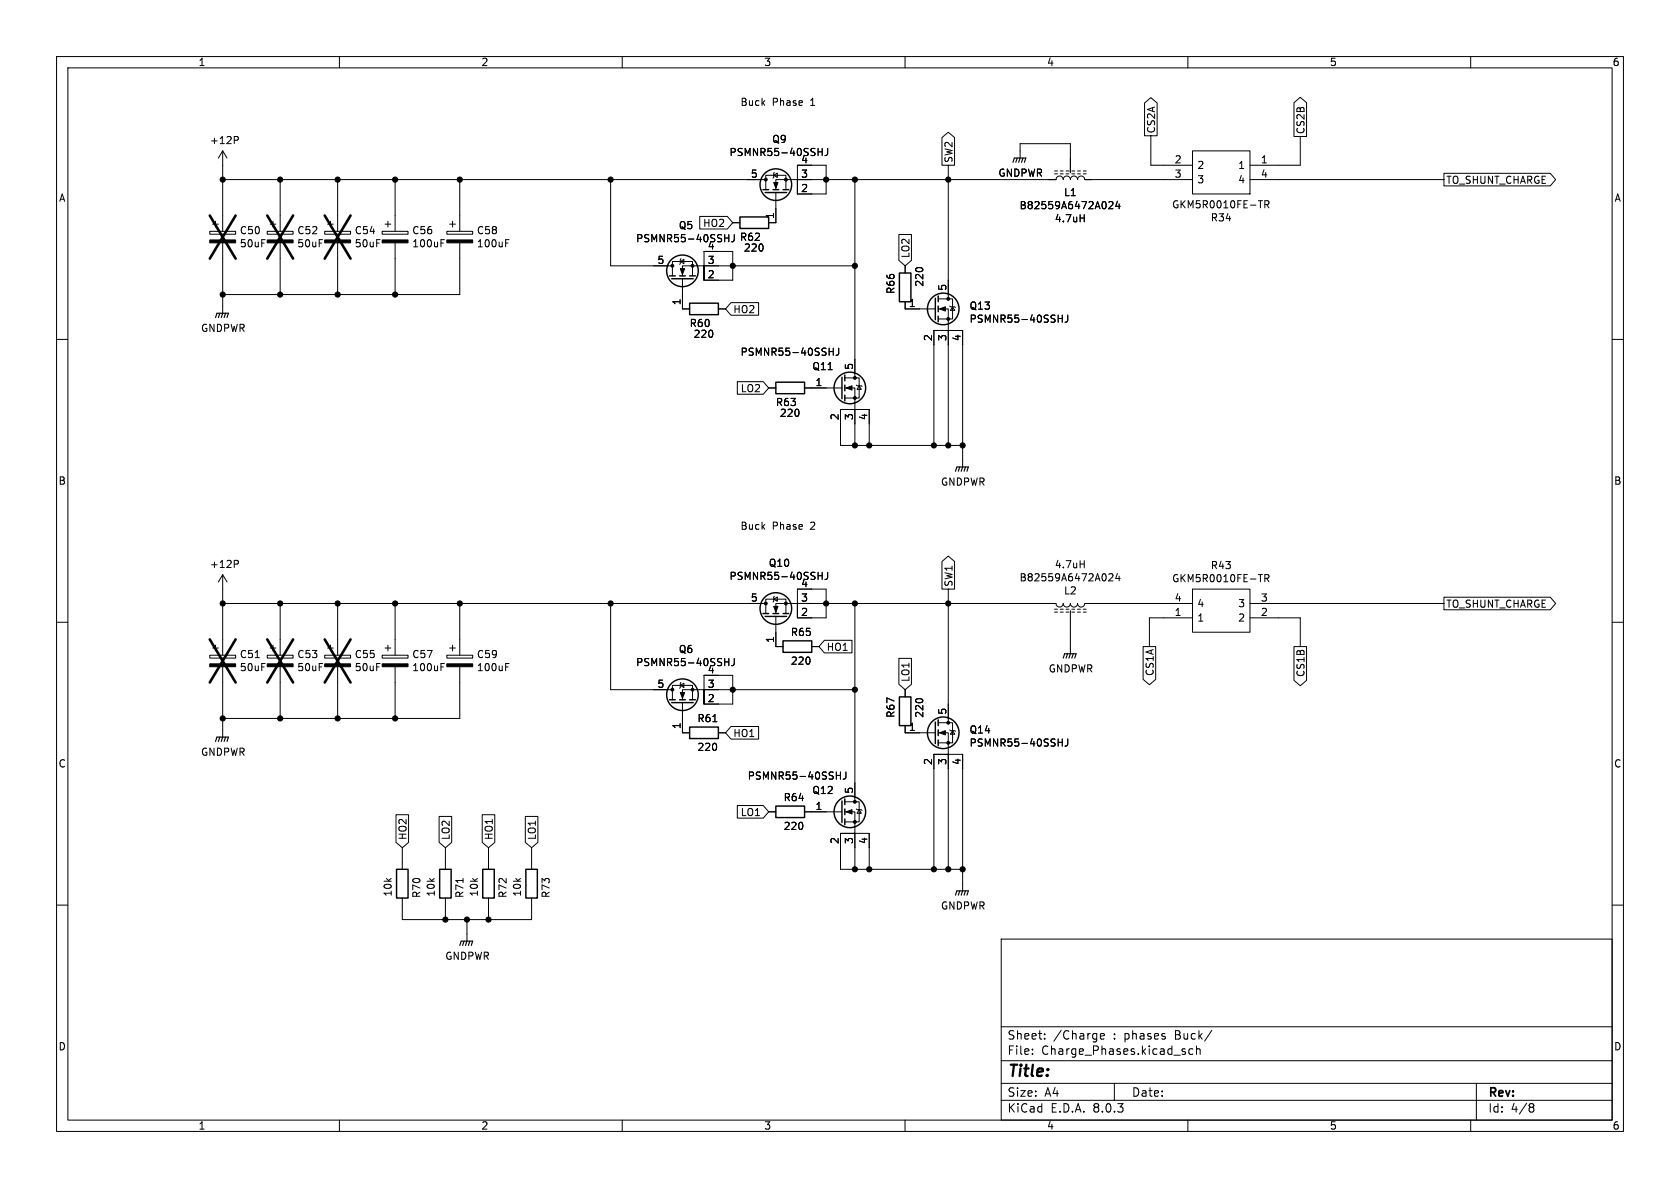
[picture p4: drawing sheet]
<svg xmlns="http://www.w3.org/2000/svg" width="297mm" height="210mm" viewBox="0 0 297 210" stroke-linecap="round" stroke-linejoin="round" font-family="sans-serif">
<g fill="none" stroke="#000" stroke-width=".18">
<path d="M10 10h277v190h-277zM12 12h273v186h-273zM60 10v2M110 10v2M160 10v2M202.3 18.2l1.2-.9 1.1 .9v5.8h-2.3zM210 10v2M228.8 18.2l1.1-1 1.1 1v5.9h-2.2zM260 10v2M37.6 39.6h1M38.1 39.1v1M39.4 26.7v14.2"/>
<path d="M39.4 26.7l-.8 1.2M39.4 26.7l.7 1.2M39.4 31.8h96M41.4 24.1h.5l.2 .3-.1 .3-.6 .1M47.8 39.6h1M48.3 39.1v1M49.5 31.8v9.1M57.9 39.6h1M58.4 39.1v1M59.7 31.8v9.1M68.1 39.6h1M68.6 39.1v1"/>
<path d="M69.8 31.8v9.1M79.5 39.6h1M80 39.1v1M81.3 31.8v9.1M107.9 31.8v15.2h11M123.7 38.3h4.9l.9 1.1-.9 1.1h-4.9zM129.5 39.4h1.3M135.4 33.5v-2.5h3.5v2.5M136.8 31l.6-.4v.8zM136.9 30.5l-.1 .1v.8l-.1 .1M137.2 33.5v-1.7h3.8v2.5v-5.1h5v5.1h-5M137.2 34v5.4h-1.3"/>
<path d="M141 31.8h45.7a.63 .63 0 0 1 .6-.7 .63 .63 0 0 1 .7 .7 .63 .63 0 0 1 .6-.7 .63 .63 0 0 1 .6 .7 .63 .63 0 0 1 .7-.7 .63 .63 0 0 1 .6 .7 .63 .63 0 0 1 .6-.7 .63 .63 0 0 1 .7 .7h19M144.6 26.8h.8M145.4 26.2v1.3M146.3 26.2v.9a.41 .41 0 0 1-.5 .4M151.1 31.8v35M166.5 24.3l1.1-.9 1.2 .9v4.9h-2.3zM167.6 29.2v23.6M180.3 27.9v-2.5h8.9v5.1M186.4 30.7h.5M186.4 30.2h.5M187.5 30.7h.5M187.5 30.2h.5"/>
<path d="M188.5 30.7h.5M188.5 30.2h.5M189.5 30.7h.5M189.5 30.2h.5M190.5 30.7h.5M190.5 30.2h.5M191 38.5h.7M191.5 30.7h.5M191.5 30.2h.5M191.7 37.9v1.3M196 35.8l.5-.2 .3 .4-.8 .9h.8M197.5 35.6l-.3 .9h.8"/>
<path d="M197.8 36.1v.8M203.5 24v5.2h7.3M210.8 26.7h10.2v7.6h-10.2zM221 31.8h34.3M222.5 35.5h.7M223.6 36.1h.6l.1-.2v-.3l-.7-.1v1.2M223.9 36.1l.4 .6M229.9 24.1v5.1h-8.9M255.3 30.6h18.8l.9 1.2-.9 1.1h-18.8zM10 60h2M37.1 40.9h4.6v.5h-4.6zM39.4 42.9v12.5"/>
<path d="M47.2 40.9h4.6v.5h-4.6zM49.5 42.9v9.2M57.4 40.9h4.6v.5h-4.6zM59.7 42.9v9.2M67.6 40.9h4.5v.5h-4.5zM69.8 42.9v9.2M78 43h.4M78 42.4h.6M79 40.9h4.6v.5h-4.6zM81.3 42.9v9.2h-41.9M89.4 43h.4M89.4 42.4h.6"/>
<path d="M118.9 48.8v-2.6h3.5v2.6M120.3 46.2l.6-.4v.8zM120.4 45.7l-.1 .1v.8l-.2 .1M120.6 48.8v-1.8h3.9v2.5v-5h5v5h-5M120.6 49.3v5.3h1.3M124.5 47h26.6M127 54.6h1.3M128.1 42.1h.7M128.8 41.5v1.2M129.2 53.5h4.9v2.2h-4.9l-.9-1.1zM129.8 41.5v.9a.41 .41 0 0 1-.5 .3M158.9 41.5h2.2v4.5l-1.1 1-1.1-1z"/>
<path d="M160 53.3v1.3h5.4M160 47v1.3M165.1 58.4v20.3M165.9 54.6h1.7v3.8h-2.5h5.1v24.2M165.9 52.8h2.5v3.6h-2.5M167.6 58.4v20.3M167.9 54.1l.1 .1h.8l.1 .2M168.4 54.2l.4 .7h-.8zM187.1 56.3h.7M187.8 55.7v1.3M188.8 55.7v.9a.41 .41 0 0 1-.5 .4M285 60h2"/>
<path d="M130.4 67.5h4.5l1 1.1-1 1.1h-4.5zM135.9 68.6h1.3M142.2 68.6h6.6M146.6 62.1h.7M147.3 61.5v1.3M148.3 61.5v.9a.41 .41 0 0 1-.5 .4M148.6 72.4v6.3h21.6M149.4 68.6h1.7v3.8h-2.5h5.1v6.3M149.4 66.8h2.5v3.6h-2.5M151.1 72.4v6.3M151.4 68.1l.1 .1h.8l.1 .1M151.9 68.2l.4 .6h-.8z"/>
<path d="M41.4 99.1h.5l.2 .2-.1 .4h-.6M166.5 99.3l1.1-1 1.2 1v4.8h-2.3zM191 99.7h.7M191.7 99.1v1.3M10 110h2M37.1 115.8h4.6v.5h-4.6zM37.6 114.6h1M38.1 114v1.1M39.4 101.6v14.2M39.4 117.9v12.4M39.4 106.7h96M39.4 101.6l-.8 1.3"/>
<path d="M39.4 101.6l.7 1.3M45.1 116.3h.7M47.2 115.8h4.6v.5h-4.6zM47.8 114.6h1M48.3 114v1.1M49.5 106.7v9.1M49.5 117.9v9.1M57.4 115.8h4.6v.5h-4.6zM57.9 114.6h1M58.4 114v1.1M59.7 106.7v9.1M59.7 117.9v9.1"/>
<path d="M67.6 115.8h4.5v.5h-4.5zM68.1 114.6h1M68.6 114v1.1M69.8 106.7v9.1M69.8 117.9v9.1M78 117.9h.4M78 117.3h.6M79 115.8h4.6v.5h-4.6zM79.5 114.6h1M80 114v1.1M81.3 106.7v9.1M81.3 117.9v9.1h-41.9"/>
<path d="M89.4 117.9h.4M89.4 117.3h.6M107.9 106.7v15.2h11M128.1 117h.7M128.8 116.4v1.3M129.8 116.4v.9a.41 .41 0 0 1-.5 .4M135.4 108.5v-2.6h3.5v2.6M136.8 105.9l.6-.4v.8zM136.9 105.4l-.1 .1v.8l-.1 .1M137.2 108.5v-1.8h3.8v2.5v-5.1h5v5.1h-5M137.2 109v5.3h1.2M141 106.7h45.7a.63 .63 0 0 0 .6 .6 .63 .63 0 0 0 .7-.6 .63 .63 0 0 0 .6 .6 .63 .63 0 0 0 .6-.6 .63 .63 0 0 0 .7 .6 .63 .63 0 0 0 .6-.6 .63 .63 0 0 0 .6 .6 .63 .63 0 0 0 .7-.6h19"/>
<path d="M143.5 114.3h1.3M144.6 101.8h.8M145.4 101.2v1.2M145.7 113.2h4.9v2.2h-4.9l-.9-1.1zM146.3 101.2v.9a.41 .41 0 0 1-.5 .3M151.1 106.7v35M158.9 116.4h2.2v4.6l-1.1 .9-1.1-.9zM167.6 104.1v23.7M186.4 107.7h.5M186.4 108.2h.5M187.5 107.7h.5M187.5 108.2h.5"/>
<path d="M188.5 107.7h.5M188.5 108.2h.5M189.2 108v7.6M189.5 107.7h.5M189.5 108.2h.5M190.5 107.7h.5M190.5 108.2h.5M191.5 107.7h.5M191.5 108.2h.5M196 101.5l.5-.1 .3 .4-.8 .9h.8M197.5 101.4l-.3 .9h.8M197.8 101.8v.9"/>
<path d="M202.1 114.3h2.2v5.8l-1.1 .9-1.1-.9zM210.8 104.1h10.2v7.7h-10.2zM210.8 109.2h-7.6v5.1M221 106.7h34.3M221 109.2h8.9v5.1M222.5 101.6h.7M223.6 102.2h.6l.1-.2v-.3l-.7-.1v1.2M223.9 102.2l.4 .6M228.8 114.3h2.2v6l-1.1 .9-1.1-.9zM255.3 105.6h18.8l.9 1.1-.9 1.1h-18.8zM285 110h2M118.9 123.7v-2.5h3.5v2.5"/>
<path d="M120.3 121.2l.6-.4v.7zM120.4 120.7l-.1 .1v.7l-.2 .2M120.6 123.7v-1.8h3.9v2.6v-5.1h5v5.1h-5M120.6 124.2v5.3h1.3M124.5 121.9h26.6M126 127.6h.7M127 129.5h1.3M129.2 128.4h4.9v2.3h-4.9l-.9-1.2zM147.9 137.1h.7M148.6 136.5v1.2M149.5 136.5v.9a.41 .41 0 0 1-.4 .3M160 128.3v1.2h5.4"/>
<path d="M160 121.9v1.3M165.1 133.4v20.3M165.9 129.5h1.7v3.9h-2.5h5.1v24.1M165.9 127.8h2.5v3.5h-2.5M167.6 133.4v20.3M167.9 129l.1 .2h.8l.1 .1M168.4 129.2l.4 .6h-.8zM187.1 131.2h.7M187.8 130.6v1.3M188.8 130.6v.9a.41 .41 0 0 1-.5 .4M10 160h2M70 144h2.2v4.9l-1.1 1-1.1-1z"/>
<path d="M71.1 149.9v3.8M71.1 158.8v3.8h22.9v-3.8M77.6 144.3h2.3v4.6l-1.2 1-1.1-1zM78.7 149.9v3.8M78.7 158.8v3.8M81.9 155.3v.7M85.2 144h2.3v4.9l-1.1 1-1.2-1zM86.4 149.9v3.8M86.4 158.8v3.8M92.9 144.3h2.2v4.6l-1.1 1-1.1-1zM94 149.9v3.8M130.4 142.4h4.5l1 1.1-1 1.1h-4.5z"/>
<path d="M135.9 143.5h1.3M142.2 143.5h6.6M148.6 147.3v6.4h21.6M149.4 143.5h1.7v3.8h-2.5h5.1v6.4M149.4 141.7h2.5v3.6h-2.5M151.1 147.3v6.4M151.4 143l.1 .1h.8l.1 .2M151.9 143.1l.4 .7h-.8zM285 160h2M82.5 162.6v3.8M177 166h108v32h-108zM60 198v2"/>
<path d="M110 198v2M160 198v2M177 194.5h108M177 191.5h108M177 187.5h108M177 181.5h108M182.5 186.3v.1M182.5 185.5v.1M184.7 183.6v.1M184.7 182.8v.1M194.5 183.2l.7-.1v-.3l-.5-.1-.2 .2 .1 .7h.6M197 191.5v3"/>
<path d="M209.5 186v.3M210 198v2M210.9 185.5l-.4-.1-.3 .3v.4l.1 .2h.6M211.5 185.5l.2-.1 .4 .1 .1 .9M211.5 184.9v1.5M214.2 182.1l-1.2 2M260 198v2M261 191.5v6.5M270.6 195.1h.3l.3 .3-.3 .3M270.6 195.7h.3M270.9 195.7l.2 .2 .1 .4-.3 .3h-.3"/>
</g>
<g fill="none" stroke="#000" stroke-width=".2">
<path d="M179.1 28.7l.2-.8h2.1l-.3 .8M179.8 27.9l-.2 .8M180.3 27.9l-.2 .8M180.8 27.9l-.2 .8M38.1 56.1l.3-.7h2l-.3 .7M38.9 55.4l-.3 .7M39.4 55.4l-.3 .7M39.9 55.4l-.3 .7M168.9 83.3l.3-.7h2l-.3 .7M169.7 82.6l-.3 .7M170.2 82.6l-.3 .7M170.7 82.6l-.3 .7"/>
<path d="M188 116.3l.2-.7h2l-.2 .7M188.7 115.6l-.2 .7M189.2 115.6l-.2 .7M189.7 115.6l-.2 .7M38.1 131.1l.3-.8h2l-.3 .8M38.9 130.3l-.3 .8M39.4 130.3l-.3 .8M39.9 130.3l-.3 .8M168.9 158.2l.3-.7h2l-.3 .7M169.7 157.5l-.3 .7M170.2 157.5l-.3 .7M170.7 157.5l-.3 .7"/>
<path d="M81.3 167.1l.2-.7h2.1l-.3 .7M82 166.4l-.2 .7M82.5 166.4l-.2 .7M83.1 166.4l-.3 .7"/>
</g>
<g fill="none" stroke="#000" stroke-width=".25">
<path d="M130.8 38.4h5.1v2h-5.1zM134.9 33.5h1M135.3 34h3.8M136.7 33.5h1M138.4 33.5h1M118.4 48.8h1M118.7 49.3h3.9M120.1 48.8h1.1M121.9 53.6h5.1v2h-5.1zM121.9 48.8h1M159 48.3h2v5h-2zM165.4 52.7v3.8"/>
<path d="M165.9 52.3v1M165.9 54.1v1M165.9 55.9v1M137.2 67.6h5v2h-5zM148.8 66.7v3.8M149.4 66.3v1M149.4 68.1v1M149.4 69.9v1M134.9 108.5h1M135.3 109h3.8M136.7 108.5h1M138.4 113.3h5.1v2h-5.1z"/>
<path d="M138.4 108.5h1M118.4 123.7h1M118.7 124.2h3.9M120.1 123.7h1.1M121.9 128.5h5.1v2.1h-5.1zM121.9 123.7h1M159 123.2h2v5.1h-2zM165.4 127.6v3.8M165.9 127.3v1M165.9 129v1M165.9 130.8v1M70.1 153.7h2v5.1h-2z"/>
<path d="M77.7 153.7h2.1v5.1h-2.1zM85.3 153.7h2.1v5.1h-2.1zM93 153.7h2v5.1h-2zM137.2 142.5h5v2h-5zM148.8 141.6v3.8M149.4 141.2v1M149.4 143v1M149.4 144.8v1"/>
<circle cx="137.2" cy="32.6" r="2.79"/>
<circle cx="120.6" cy="47.9" r="2.79"/>
<circle cx="166.8" cy="54.6" r="2.79"/>
<circle cx="150.2" cy="68.6" r="2.79"/>
<circle cx="137.2" cy="107.6" r="2.79"/>
<circle cx="120.6" cy="122.8" r="2.79"/>
<circle cx="166.8" cy="129.5" r="2.79"/>
<circle cx="150.2" cy="143.5" r="2.79"/>
</g>
<g fill="#000" stroke="#000" stroke-width=".18">
<path d="M136.8 32.3h.7l-.3 1zM37.1 42.4h4.6v.5h-4.6zM47.2 42.4h4.6v.5h-4.6zM57.4 42.4h4.6v.5h-4.6zM67.6 42.4h4.5v.5h-4.5zM79 42.4h4.6v.5h-4.6zM120.3 47.5h.7l-.4 1zM166.1 54.6l1-.4v.8zM149.6 68.6l1-.4v.8zM37.1 117.3h4.6v.6h-4.6zM47.2 117.3h4.6v.6h-4.6zM57.4 117.3h4.6v.6h-4.6z"/>
<path d="M67.6 117.3h4.5v.6h-4.5zM79 117.3h4.6v.6h-4.6zM136.8 107.2h.7l-.3 1zM120.3 122.4h.7l-.4 1zM166.1 129.5l1-.3v.7zM149.6 143.5l1-.4v.8z"/>
<circle cx="39.4" cy="31.8" r=".46"/>
<circle cx="49.5" cy="31.8" r=".46"/>
<circle cx="59.7" cy="31.8" r=".46"/>
<circle cx="69.8" cy="31.8" r=".46"/>
<circle cx="81.3" cy="31.8" r=".46"/>
<circle cx="107.9" cy="31.8" r=".46"/>
<circle cx="135.4" cy="31.7" r=".25"/>
<circle cx="138.9" cy="31.7" r=".25"/>
<circle cx="146" cy="31.8" r=".46"/>
<circle cx="151.1" cy="31.8" r=".46"/>
<circle cx="167.6" cy="31.8" r=".46"/>
<circle cx="39.4" cy="52.1" r=".46"/>
<circle cx="49.5" cy="52.1" r=".46"/>
<circle cx="59.7" cy="52.1" r=".46"/>
<circle cx="69.8" cy="52.1" r=".46"/>
<circle cx="118.9" cy="47" r=".25"/>
<circle cx="122.4" cy="47" r=".25"/>
<circle cx="129.5" cy="47" r=".46"/>
<circle cx="151.1" cy="47" r=".46"/>
<circle cx="167.6" cy="52.8" r=".25"/>
<circle cx="167.6" cy="56.4" r=".25"/>
<circle cx="151.1" cy="78.7" r=".46"/>
<circle cx="151.1" cy="66.8" r=".25"/>
<circle cx="151.1" cy="70.4" r=".25"/>
<circle cx="153.7" cy="78.7" r=".46"/>
<circle cx="165.1" cy="78.7" r=".46"/>
<circle cx="167.6" cy="78.7" r=".46"/>
<circle cx="170.2" cy="78.7" r=".46"/>
<circle cx="39.4" cy="106.7" r=".46"/>
<circle cx="49.5" cy="106.7" r=".46"/>
<circle cx="59.7" cy="106.7" r=".46"/>
<circle cx="69.8" cy="106.7" r=".46"/>
<circle cx="81.3" cy="106.7" r=".46"/>
<circle cx="107.9" cy="106.7" r=".46"/>
<circle cx="135.4" cy="106.7" r=".25"/>
<circle cx="138.9" cy="106.7" r=".25"/>
<circle cx="146" cy="106.7" r=".46"/>
<circle cx="151.1" cy="106.7" r=".46"/>
<circle cx="167.6" cy="106.7" r=".46"/>
<circle cx="39.4" cy="127" r=".46"/>
<circle cx="49.5" cy="127" r=".46"/>
<circle cx="59.7" cy="127" r=".46"/>
<circle cx="69.8" cy="127" r=".46"/>
<circle cx="118.9" cy="121.9" r=".25"/>
<circle cx="122.4" cy="121.9" r=".25"/>
<circle cx="129.5" cy="121.9" r=".46"/>
<circle cx="151.1" cy="121.9" r=".46"/>
<circle cx="167.6" cy="131.3" r=".25"/>
<circle cx="167.6" cy="127.8" r=".25"/>
<circle cx="151.1" cy="153.7" r=".46"/>
<circle cx="151.1" cy="145.3" r=".25"/>
<circle cx="151.1" cy="141.7" r=".25"/>
<circle cx="153.7" cy="153.7" r=".46"/>
<circle cx="165.1" cy="153.7" r=".46"/>
<circle cx="167.6" cy="153.7" r=".46"/>
<circle cx="170.2" cy="153.7" r=".46"/>
<circle cx="78.7" cy="162.6" r=".46"/>
<circle cx="82.5" cy="162.6" r=".46"/>
<circle cx="86.4" cy="162.6" r=".46"/>
</g>
<path d="M37.1 38.1l4.6 7.6M41.7 38.1l-4.6 7.6M47.2 38.1l4.6 7.6M51.8 38.1l-4.6 7.6M57.4 38.1l4.6 7.6M62 38.1l-4.6 7.6M37.1 113l4.6 7.7M41.7 113l-4.6 7.7M47.2 113l4.6 7.7M51.8 113l-4.6 7.7M57.4 113l4.6 7.7M62 113l-4.6 7.7" fill="none" stroke="#000" stroke-width=".46"/>
<text font-size="2.8" x="178" y="190.9">Title:</text>
<g font-size="2.1">
<text x="178" y="184">Sheet:</text>
<text x="186.2" y="184">/Charge</text>
<text x="196.9" y="184">: phases</text>
<text x="208" y="184">Buck/</text>
<text x="178" y="186.7">File:</text>
<text x="184.1" y="186.7">Charge_Phases.kicad_sch</text>
<text x="178" y="196.9">KiCad</text>
<text x="178" y="194.1">Size:</text>
<text x="184.7" y="194.1">A4</text>
<text x="185.7" y="196.9">E.D.A.</text>
<text x="193.3" y="196.9">8.0.3</text>
<text x="200" y="194.1">Date:</text>
<text x="263" y="194.3">Rev:</text>
<text x="263" y="196.9">Id:</text>
<text x="267.1" y="196.9">4/8</text>
</g>
<g font-size="1.8">
<text x="35" y="11.9">1</text>
<text x="85" y="11.9">2</text>
<text x="135" y="11.9">3</text>
<text x="185" y="11.9">4</text>
<text x="235" y="11.9">5</text>
<text x="285" y="11.9">6</text>
<text x="130.8" y="18.8">Buck</text>
<text x="136.5" y="18.8">Phase</text>
<text x="143.4" y="18.8">1</text>
<text x="204.4" y="23.7" transform="rotate(-90 204.4 23.7)">CS2A</text>
<text x="230.8" y="23.8" transform="rotate(-90 230.8 23.8)">CS2B</text>
<text x="37" y="25.7">+12P</text>
<text x="128.9" y="27.8">PSMNR55-40SSHJ</text>
<text x="136.4" y="25.5">Q9</text>
<text x="141.5" y="29">4</text>
<text x="168.6" y="28.9" transform="rotate(-90 168.6 28.9)">SW2</text>
<text x="207.6" y="29">2</text>
<text x="222.8" y="29">1</text>
<text x="10.3" y="35.9">A</text>
<text x="132.6" y="31.5">5</text>
<text x="141.5" y="34">2</text>
<text x="141.5" y="31.5">3</text>
<text x="176.4" y="31.4">GNDPWR</text>
<text x="188" y="34.9">L1</text>
<text x="207.6" y="31.5">3</text>
<text x="211.6" y="30.1">2</text>
<text x="211.6" y="32.6">3</text>
<text x="218.8" y="30.1">1</text>
<text x="218.8" y="32.6">4</text>
<text x="222.8" y="31.5">4</text>
<text x="255.6" y="32.7">TO_SHUNT_CHARGE</text>
<text x="285.3" y="35.9">A</text>
<text x="42.3" y="41.6">C50</text>
<text x="52.5" y="41.6">C52</text>
<text x="62.6" y="41.6">C54</text>
<text x="72.8" y="41.6">C56</text>
<text x="84.2" y="41.6">C58</text>
<text x="119.9" y="40.7">Q5</text>
<text x="124.2" y="40.3">HO2</text>
<text x="136.9" y="38.8" transform="rotate(-90 136.9 38.8)">1</text>
<text x="180.1" y="37.2">B82559A6472A024</text>
<text x="186.4" y="39.5">4.7uH</text>
<text x="207.1" y="37">GKM5R0010FE-TR</text>
<text x="214" y="39.3">R34</text>
<text x="42.3" y="43.9">50uF</text>
<text x="52.5" y="43.9">50uF</text>
<text x="62.6" y="43.9">50uF</text>
<text x="72.8" y="43.9">100uF</text>
<text x="84.2" y="43.9">100uF</text>
<text x="112.4" y="43">PSMNR55-40SSHJ</text>
<text x="116.1" y="46.7">5</text>
<text x="125" y="46.7">3</text>
<text x="125" y="44.2">4</text>
<text x="130.7" y="42.8">R62</text>
<text x="131.4" y="44.7">220</text>
<text x="161" y="45.7" transform="rotate(-90 161 45.7)">LO2</text>
<text x="125" y="49.3">2</text>
<text x="158.3" y="52.1" transform="rotate(-90 158.3 52.1)">R66</text>
<text x="163.4" y="50.8" transform="rotate(-90 163.4 50.8)">220</text>
<text x="167.4" y="51.5" transform="rotate(-90 167.4 51.5)">5</text>
<text x="35.4" y="58.9">GNDPWR</text>
<text x="120.4" y="54" transform="rotate(-90 120.4 54)">1</text>
<text x="121.8" y="58">R60</text>
<text x="122.5" y="59.9">220</text>
<text x="129.5" y="55.6">HO2</text>
<text x="160.6" y="54.4">1</text>
<text x="171.3" y="54.9">Q13</text>
<text x="171.3" y="57.3">PSMNR55-40SSHJ</text>
<text x="130.8" y="63.1">PSMNR55-40SSHJ</text>
<text x="143.5" y="65.6">Q11</text>
<text x="150.9" y="65.5" transform="rotate(-90 150.9 65.5)">5</text>
<text x="164.8" y="60.4" transform="rotate(-90 164.8 60.4)">2</text>
<text x="167.4" y="60.4" transform="rotate(-90 167.4 60.4)">3</text>
<text x="169.9" y="60.4" transform="rotate(-90 169.9 60.4)">4</text>
<text x="130.8" y="69.5">LO2</text>
<text x="137.1" y="72">R63</text>
<text x="144.1" y="68.3">1</text>
<text x="137.8" y="73.9">220</text>
<text x="148.3" y="74.4" transform="rotate(-90 148.3 74.4)">2</text>
<text x="150.9" y="74.4" transform="rotate(-90 150.9 74.4)">3</text>
<text x="153.4" y="74.4" transform="rotate(-90 153.4 74.4)">4</text>
<text x="10.3" y="85.9">B</text>
<text x="166.2" y="86.1">GNDPWR</text>
<text x="285.3" y="85.9">B</text>
<text x="130.8" y="93.7">Buck</text>
<text x="136.5" y="93.7">Phase</text>
<text x="143.4" y="93.7">2</text>
<text x="37" y="100.6">+12P</text>
<text x="135.8" y="100.4">Q10</text>
<text x="186.4" y="100.7">4.7uH</text>
<text x="214" y="100.8">R43</text>
<text x="128.9" y="102.7">PSMNR55-40SSHJ</text>
<text x="132.6" y="106.4">5</text>
<text x="141.5" y="106.4">3</text>
<text x="141.5" y="103.9">4</text>
<text x="168.6" y="103.8" transform="rotate(-90 168.6 103.8)">SW1</text>
<text x="180.1" y="103">B82559A6472A024</text>
<text x="188" y="105.3">L2</text>
<text x="207.1" y="103.1">GKM5R0010FE-TR</text>
<text x="207.6" y="106.4">4</text>
<text x="211.6" y="107.5">4</text>
<text x="218.8" y="107.5">3</text>
<text x="222.8" y="106.4">3</text>
<text x="255.6" y="107.6">TO_SHUNT_CHARGE</text>
<text x="136.9" y="113.7" transform="rotate(-90 136.9 113.7)">1</text>
<text x="139.7" y="112.6">R65</text>
<text x="141.5" y="109">2</text>
<text x="207.6" y="109">1</text>
<text x="211.6" y="110.1">1</text>
<text x="218.8" y="110.1">2</text>
<text x="222.8" y="109">2</text>
<text x="42.3" y="116.5">C51</text>
<text x="42.3" y="118.8">50uF</text>
<text x="52.5" y="116.5">C53</text>
<text x="52.5" y="118.8">50uF</text>
<text x="62.6" y="116.5">C55</text>
<text x="62.6" y="118.8">50uF</text>
<text x="72.8" y="118.8">100uF</text>
<text x="72.8" y="116.5">C57</text>
<text x="84.2" y="118.8">100uF</text>
<text x="84.2" y="116.5">C59</text>
<text x="112.4" y="118">PSMNR55-40SSHJ</text>
<text x="119.9" y="115.6">Q6</text>
<text x="125" y="119.1">4</text>
<text x="139.7" y="117.7">220</text>
<text x="146" y="115.3">HO1</text>
<text x="185.3" y="119.1">GNDPWR</text>
<text x="204.2" y="119.6" transform="rotate(-90 204.2 119.6)">CS1A</text>
<text x="230.8" y="119.8" transform="rotate(-90 230.8 119.8)">CS1B</text>
<text x="116.1" y="121.7">5</text>
<text x="125" y="124.2">2</text>
<text x="125" y="121.7">3</text>
<text x="161" y="120.7" transform="rotate(-90 161 120.7)">LO1</text>
<text x="120.4" y="129" transform="rotate(-90 120.4 129)">1</text>
<text x="123.2" y="127.9">R61</text>
<text x="129.5" y="130.5">HO1</text>
<text x="158.3" y="127" transform="rotate(-90 158.3 127)">R67</text>
<text x="160.6" y="129.3">1</text>
<text x="163.4" y="127" transform="rotate(-90 163.4 127)">220</text>
<text x="167.4" y="126.4" transform="rotate(-90 167.4 126.4)">5</text>
<text x="171.3" y="129.9">Q14</text>
<text x="10.3" y="135.9">C</text>
<text x="35.4" y="133.8">GNDPWR</text>
<text x="123.2" y="132.9">220</text>
<text x="164.8" y="135.3" transform="rotate(-90 164.8 135.3)">2</text>
<text x="167.4" y="135.3" transform="rotate(-90 167.4 135.3)">3</text>
<text x="169.9" y="135.3" transform="rotate(-90 169.9 135.3)">4</text>
<text x="171.3" y="132.2">PSMNR55-40SSHJ</text>
<text x="285.3" y="135.9">C</text>
<text x="132.1" y="138">PSMNR55-40SSHJ</text>
<text x="138.4" y="141.8">R64</text>
<text x="143.5" y="140.6">Q12</text>
<text x="144.1" y="143.3">1</text>
<text x="150.9" y="140.4" transform="rotate(-90 150.9 140.4)">5</text>
<text x="72.1" y="148.6" transform="rotate(-90 72.1 148.6)">HO2</text>
<text x="79.7" y="148.6" transform="rotate(-90 79.7 148.6)">LO2</text>
<text x="87.3" y="148.6" transform="rotate(-90 87.3 148.6)">HO1</text>
<text x="94.9" y="148.6" transform="rotate(-90 94.9 148.6)">LO1</text>
<text x="130.8" y="144.5">LO1</text>
<text x="138.4" y="146.9">220</text>
<text x="148.3" y="149.3" transform="rotate(-90 148.3 149.3)">2</text>
<text x="150.9" y="149.3" transform="rotate(-90 150.9 149.3)">3</text>
<text x="153.4" y="149.3" transform="rotate(-90 153.4 149.3)">4</text>
<text x="69.4" y="158.6" transform="rotate(-90 69.4 158.6)">10k</text>
<text x="74.5" y="158.8" transform="rotate(-90 74.5 158.8)">R70</text>
<text x="77.1" y="158.6" transform="rotate(-90 77.1 158.6)">10k</text>
<text x="82.1" y="158.8" transform="rotate(-90 82.1 158.8)">R71</text>
<text x="84.7" y="158.6" transform="rotate(-90 84.7 158.6)">10k</text>
<text x="89.8" y="158.8" transform="rotate(-90 89.8 158.8)">R72</text>
<text x="92.3" y="158.6" transform="rotate(-90 92.3 158.6)">10k</text>
<text x="97.4" y="158.8" transform="rotate(-90 97.4 158.8)">R73</text>
<text x="166.2" y="161">GNDPWR</text>
<text x="78.6" y="169.9">GNDPWR</text>
<text x="10.3" y="185.9">D</text>
<text x="285.3" y="185.9">D</text>
<text x="35" y="199.9">1</text>
<text x="85" y="199.9">2</text>
<text x="135" y="199.9">3</text>
<text x="185" y="199.9">4</text>
<text x="235" y="199.9">5</text>
<text x="285" y="199.9">6</text>
</g>
</svg>
